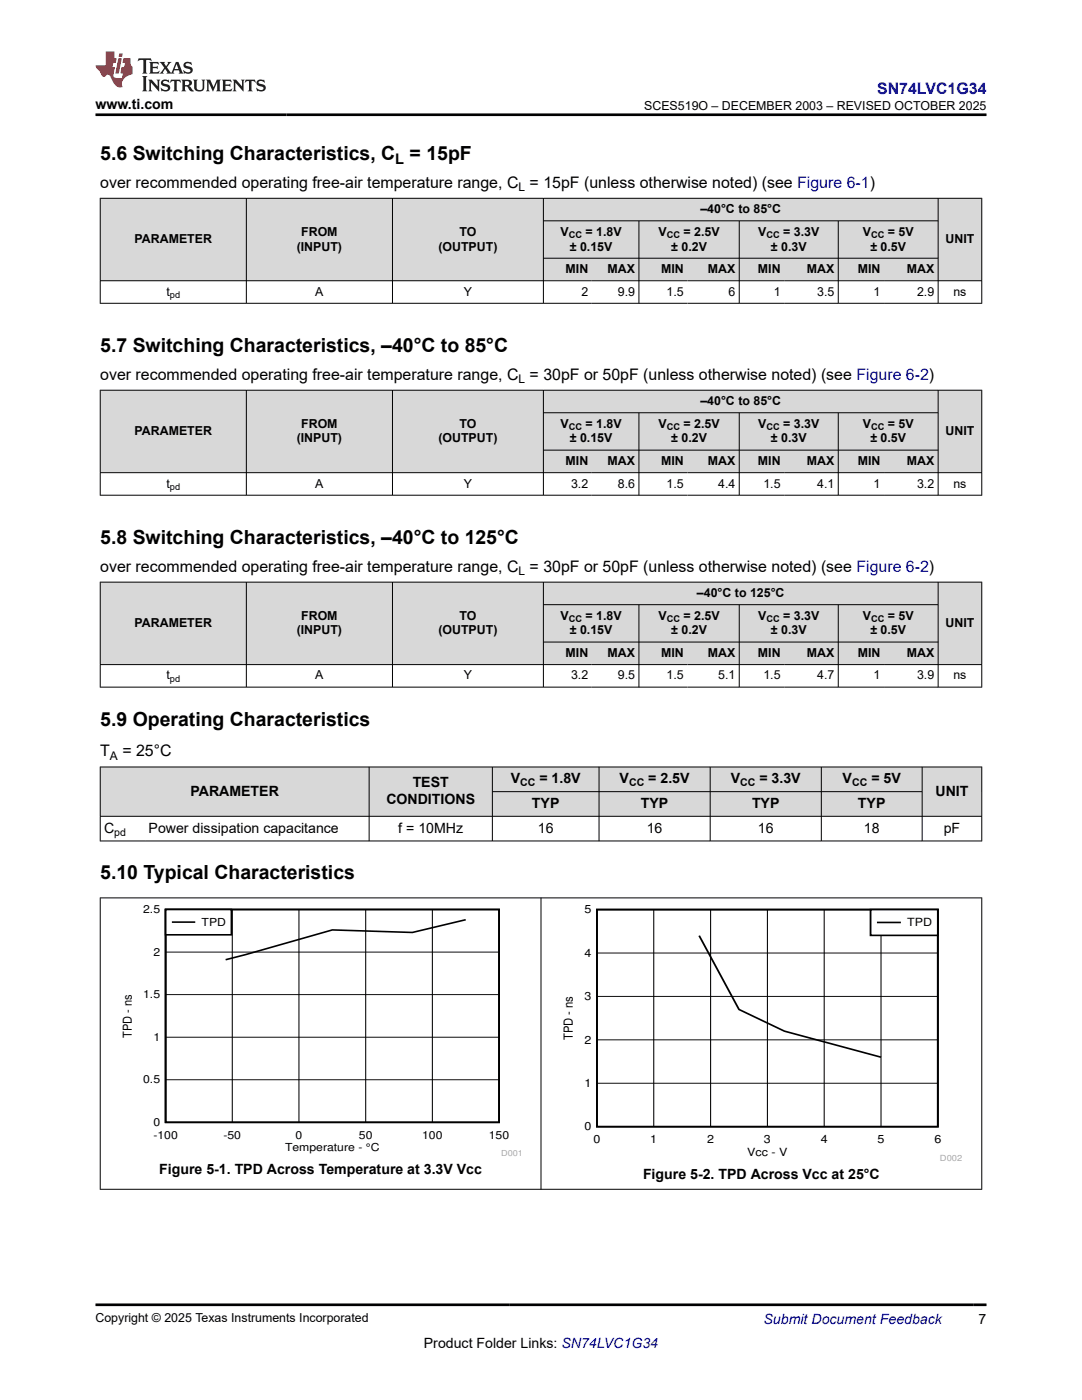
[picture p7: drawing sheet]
<svg xmlns="http://www.w3.org/2000/svg" width="216mm" height="279mm" viewBox="0 0 216 279" stroke-linecap="round" stroke-linejoin="round" font-family="sans-serif">
<g fill="#d8d8d8">
<path d="M20 39.6h175.9v4.5h-175.9z" fill-rule="evenodd"/>
<path d="M20.1 39.6h29v16.4h-29z" fill-rule="evenodd"/>
<path d="M49.2 39.6h29.1v16.4h-29.1z" fill-rule="evenodd"/>
<path d="M78.4 39.6h30v16.4h-30z" fill-rule="evenodd"/>
<path d="M108.5 39.6h78.6v4.4h-78.6z" fill-rule="evenodd"/>
<path d="M187.3 39.6h8.5v16.4h-8.5z" fill-rule="evenodd"/>
<path d="M108.5 44.1h18.9v7.4h-18.9z" fill-rule="evenodd"/>
<path d="M127.6 44.1h19.8v7.4h-19.8z" fill-rule="evenodd"/>
<path d="M147.6 44.1h19.6v7.4h-19.6z" fill-rule="evenodd"/>
<path d="M167.3 44.1h19.8v7.4h-19.8z" fill-rule="evenodd"/>
<path d="M108.5 51.6h9.6v4.4h-9.6z" fill-rule="evenodd"/>
<path d="M118.1 51.6h9.3v4.4h-9.3z" fill-rule="evenodd"/>
<path d="M127.6 51.6h9.6v4.4h-9.6z" fill-rule="evenodd"/>
<path d="M137.2 51.6h10.2v4.4h-10.2z" fill-rule="evenodd"/>
<path d="M147.6 51.6h8.9v4.4h-8.9z" fill-rule="evenodd"/>
<path d="M156.5 51.6h10.7v4.4h-10.7z" fill-rule="evenodd"/>
<path d="M167.3 51.6h9.1v4.4h-9.1z" fill-rule="evenodd"/>
<path d="M176.4 51.6h10.7v4.4h-10.7z" fill-rule="evenodd"/>
</g>
<g fill="none" stroke="#000" stroke-width=".2">
<path d="M19.9 39.6h176.1M20 39.5v21.1M49.2 39.5v21.1M78.3 39.5v21.1M108.4 39.5v21.1M187.2 39.5v21.1M195.9 39.5v21.1M19.9 56h176.1M108.4 44.1h78.9M108.4 51.5h78.9M127.5 44.1v16.5M147.5 44.1v16.5"/>
<path d="M167.3 44.1v16.5M19.9 60.5h176.1"/>
</g>
<g fill="#d8d8d8">
<path d="M20 77.9h175.9v4.5h-175.9z" fill-rule="evenodd"/>
<path d="M20.1 77.9h29v16.4h-29z" fill-rule="evenodd"/>
<path d="M49.2 77.9h29.1v16.4h-29.1z" fill-rule="evenodd"/>
<path d="M78.4 77.9h30v16.4h-30z" fill-rule="evenodd"/>
<path d="M108.5 77.9h78.6v4.4h-78.6z" fill-rule="evenodd"/>
<path d="M187.3 77.9h8.5v16.4h-8.5z" fill-rule="evenodd"/>
<path d="M108.5 82.4h18.9v7.4h-18.9z" fill-rule="evenodd"/>
<path d="M127.6 82.4h19.8v7.4h-19.8z" fill-rule="evenodd"/>
<path d="M147.6 82.4h19.6v7.4h-19.6z" fill-rule="evenodd"/>
<path d="M167.3 82.4h19.8v7.4h-19.8z" fill-rule="evenodd"/>
<path d="M108.5 89.9h9.6v4.4h-9.6z" fill-rule="evenodd"/>
<path d="M118.1 89.9h9.3v4.4h-9.3z" fill-rule="evenodd"/>
<path d="M127.6 89.9h9.6v4.4h-9.6z" fill-rule="evenodd"/>
<path d="M137.2 89.9h10.2v4.4h-10.2z" fill-rule="evenodd"/>
<path d="M147.6 89.9h8.9v4.4h-8.9z" fill-rule="evenodd"/>
<path d="M156.5 89.9h10.7v4.4h-10.7z" fill-rule="evenodd"/>
<path d="M167.3 89.9h9.1v4.4h-9.1z" fill-rule="evenodd"/>
<path d="M176.4 89.9h10.7v4.4h-10.7z" fill-rule="evenodd"/>
</g>
<g fill="none" stroke="#000" stroke-width=".2">
<path d="M19.9 77.9h176.1M20 77.8v21.1M49.2 77.8v21.1M78.3 77.8v21.1M108.4 77.8v21.1M187.2 77.8v21.1M195.9 77.8v21.1M19.9 94.3h176.1M19.9 98.8h176.1M108.4 82.4h78.9M108.4 89.8h78.9M127.5 82.4v16.5"/>
<path d="M147.5 82.4v16.5M167.3 82.4v16.5"/>
</g>
<g fill="#d8d8d8">
<path d="M20 116.2h175.9v4.5h-175.9z" fill-rule="evenodd"/>
<path d="M20.1 116.2h29v16.4h-29z" fill-rule="evenodd"/>
<path d="M49.2 116.2h29.1v16.4h-29.1z" fill-rule="evenodd"/>
<path d="M78.4 116.2h30v16.4h-30z" fill-rule="evenodd"/>
<path d="M108.5 116.2h78.6v4.4h-78.6z" fill-rule="evenodd"/>
<path d="M187.3 116.2h8.5v16.4h-8.5z" fill-rule="evenodd"/>
<path d="M108.5 120.7h18.9v7.4h-18.9z" fill-rule="evenodd"/>
<path d="M127.6 120.7h19.8v7.4h-19.8z" fill-rule="evenodd"/>
<path d="M147.6 120.7h19.6v7.4h-19.6z" fill-rule="evenodd"/>
<path d="M167.3 120.7h19.8v7.4h-19.8z" fill-rule="evenodd"/>
<path d="M108.5 128.2h9.6v4.4h-9.6z" fill-rule="evenodd"/>
<path d="M118.1 128.2h9.3v4.4h-9.3z" fill-rule="evenodd"/>
<path d="M127.6 128.2h9.6v4.4h-9.6z" fill-rule="evenodd"/>
<path d="M137.2 128.2h10.2v4.4h-10.2z" fill-rule="evenodd"/>
<path d="M147.6 128.2h8.9v4.4h-8.9z" fill-rule="evenodd"/>
<path d="M156.5 128.2h10.7v4.4h-10.7z" fill-rule="evenodd"/>
<path d="M167.3 128.2h9.1v4.4h-9.1z" fill-rule="evenodd"/>
<path d="M176.4 128.2h10.7v4.4h-10.7z" fill-rule="evenodd"/>
</g>
<g fill="none" stroke="#000" stroke-width=".2">
<path d="M19.9 116.2h176.1M20 116.1v21.1M49.2 116.1v21.1M78.3 116.1v21.1M108.4 116.1v21.1M187.2 116.1v21.1M195.9 116.1v21.1M19.9 132.6h176.1M19.9 137.1h176.1M108.4 120.7h78.9M108.4 128.1h78.9M127.5 120.7v16.5"/>
<path d="M147.5 120.7v16.5M167.3 120.7v16.5"/>
</g>
<g fill="#d8d8d8">
<path d="M20 153.1h175.9v4.9h-175.9z" fill-rule="evenodd"/>
<path d="M20.1 153.1h53.5v9.8h-53.5z" fill-rule="evenodd"/>
<path d="M73.7 153.1h24.5v9.8h-24.5z" fill-rule="evenodd"/>
<path d="M98.3 153.1h21.2v4.8h-21.2z" fill-rule="evenodd"/>
<path d="M119.6 153.1h22v4.8h-22z" fill-rule="evenodd"/>
<path d="M141.8 153.1h22v4.8h-22z" fill-rule="evenodd"/>
<path d="M163.9 153.1h20v4.8h-20z" fill-rule="evenodd"/>
<path d="M184.1 153.1h11.7v9.8h-11.7z" fill-rule="evenodd"/>
<path d="M98.3 158.1h21.2v4.8h-21.2z" fill-rule="evenodd"/>
<path d="M119.6 158.1h22v4.8h-22z" fill-rule="evenodd"/>
<path d="M141.8 158.1h22v4.8h-22z" fill-rule="evenodd"/>
<path d="M163.9 158.1h20v4.8h-20z" fill-rule="evenodd"/>
</g>
<g fill="none" stroke="#000" stroke-width=".2">
<path d="M19.9 153.1h176.1M20 153v14.9M73.7 153v14.9M98.2 153v14.9M98.2 158h85.9M119.5 153v14.9M141.7 153v14.9M163.9 153v14.9M184 153v14.9M195.9 153v14.9M19.9 162.9h176.1M19.9 167.8h176.1"/>
<path d="M33 198.5h66.6M33 190h66.6M46.3 181.5v42.5M59.7 181.5v42.5M73 181.5v42.5M86.3 181.5v42.5M33 215.5h66.6M33 207h66.6"/>
</g>
<path d="M33 181.5h66.6v42.5h-66.6zM92.9 183.6l-10.6 2.5-16-.5-21.3 5.9" fill="none" stroke="#000" stroke-width=".34"/>
<path d="M33 181.5h13.2v5.1h-13.2z" fill-rule="evenodd" fill="#fff"/>
<path d="M33 181.5h13.2v5.1h-13.2zM34.5 184h4.3" fill="none" stroke="#000" stroke-width=".34"/>
<path d="M119.1 181.5h68v43.4h-68zM139.5 186.7l8 14.8 9 4.3 19.3 5.2" fill="none" stroke="#000" stroke-width=".35"/>
<path d="M119.1 198.9h68M119.1 190.2h68M130.4 181.5v43.4M141.8 181.5v43.4M153.1 181.5v43.4M164.5 181.5v43.4M175.8 181.5v43.4M119.1 216.2h68M119.1 207.5h68" fill="none" stroke="#000" stroke-width=".2"/>
<path d="M173.7 181.5h13.4v5.2h-13.4z" fill-rule="evenodd" fill="#fff"/>
<path d="M173.7 181.5h13.4v5.2h-13.4zM175.2 184.1h4.4" fill="none" stroke="#000" stroke-width=".35"/>
<path d="M19.9 179.2h176.1M20 179.1v58.3M108 179.1v58.3M195.9 179.1v58.3M19.9 237.3h176.1" fill="none" stroke="#000" stroke-width=".2"/>
<path d="M27.7 11.6l-.2 .6 .5-.2h.6v.1v2.2l-.2 .4h1l-.2-.4v-2.2v-.1h.5l.5 .2-.1-.6zM29.8 12.4l.2 .3v1.6l-.2 .4h1.9l.1-.6a1.08 1.08 0 0 1-1.3 .2v-.7h.6l.4 .2v-.7l-.4 .2h-.6v-.5l.2-.2a1 1 0 0 1 1 .3l-.1-.5zM31.8 12.4l1 1.1-1 1.2h.9l-.2-.2 .4-.8 .5 .8-.2 .2h1.6l-.2-.2 .1-.5h1l.1 .5-.1 .2h.9l-.2-.4-.8-1.9h-.5l-1 2.1-.8-1.1 .9-1h-.8l.2 .2-.5 .6-.3-.6 .1-.2zM35.2 12.8l.4 1h-.8zM36.8 12.5a.65 .65 0 0 0-.2 .7 .65 .65 0 0 0 .6 .5l.7 .1 .1 .3a.79 .79 0 0 1-.7 .4 .79 .79 0 0 1-.7-.5l.1 .7 .2-.1a.93 .93 0 0 0 1.1 0 .93 .93 0 0 0 .4-.9 1.46 1.46 0 0 0-1.2-.6l-.1-.3a1.09 1.09 0 0 1 1.2 .2l-.2-.6-.1 .1-.6-.2zM28.4 15.2l.2 .4v2.2l-.2 .4h1l-.2-.4v-2.2l.2-.4zM29.6 15.9l.2 .4v1.5l-.2 .4h.8l-.3-.4v-1.3l1.7 1.8v-2l.2-.4h-.8l.2 .2 .1 1.1-1.2-1.3zM32.3 16a.65 .65 0 0 0-.2 .8 .65 .65 0 0 0 .7 .4l.6 .2 .1 .2a.79 .79 0 0 1-.7 .4 .79 .79 0 0 1-.7-.5l.1 .7 .2-.1a.93 .93 0 0 0 1.1 .1 .93 .93 0 0 0 .4-1 1.46 1.46 0 0 0-1.2-.5l-.1-.4a1.09 1.09 0 0 1 1.2 .2l-.2-.6-.1 .1-.6-.1zM34.1 15.9l-.1 .6a.63 .63 0 0 1 .7-.3l.1 1.6-.3 .4h1l-.2-.4v-1.6a.66 .66 0 0 1 .8 .3l-.1-.6zM36.2 15.9l.2 .4v1.5l-.2 .4h.9l-.2-.2v-.7h.5l.1 .2a.79 .79 0 0 0 1.2 .6l-1-.9a.61 .61 0 0 0 .6-.6 .61 .61 0 0 0-.5-.7zM36.9 16.2h.2a.47 .47 0 0 1 .5 .1 .47 .47 0 0 1 .1 .5l-.2 .1-.6 .1zM38.5 15.9l.2 .2a2.27 2.27 0 0 0 .4 2 1.04 1.04 0 0 0 1.7-.7v-1.3l.2-.2h-.8l.2 .4v1.1a.6 .6 0 0 1-.6 .6 .6 .6 0 0 1-.6-.6v-1.1l.3-.4zM41.1 15.9l.2 .4v1.5l-.2 .4h.7l-.2-.4v-1.4l.9 1.9 .8-1.9v1.4l-.2 .4h1l-.3-.4v-1.5l.3-.4h-.8l-.7 1.5-.7-1.5zM44.3 15.9l.2 .4v1.5l-.2 .4h1.9l.1-.6a1.09 1.09 0 0 1-1.3 .2v-.7h.6l.4 .2v-.6l-.4 .2h-.6v-.6l.2-.1a1.01 1.01 0 0 1 1 .3l-.1-.6zM46.4 15.9l.3 .4v1.5l-.3 .4h.8l-.2-.4v-1.3l1.6 1.8v-2l.2-.4h-.7l.2 .2v1.1l-1.2-1.3zM49 15.9l-.1 .6a.63 .63 0 0 1 .8-.3v1.6l-.3 .4h1l-.2-.4v-1.6a.66 .66 0 0 1 .8 .3l-.1-.6zM51.4 16a.65 .65 0 0 0-.2 .8 .65 .65 0 0 0 .6 .4l.6 .2 .2 .2a.79 .79 0 0 1-.8 .4 .79 .79 0 0 1-.6-.5l.1 .7 .2-.1a.93 .93 0 0 0 1 .1 .93 .93 0 0 0 .5-1 1.46 1.46 0 0 0-1.3-.5l-.1-.4a1.09 1.09 0 0 1 1.3 .2l-.2-.6-.2 .1-.5-.1z" fill="#231f20"/>
<path d="M21.1 10.3v2.7h-2v.4l.9 1a.95 .95 0 0 0 .9 .9 .59 .59 0 0 1 .6-.4 .59 .59 0 0 1 .5 .3l.4 .8a1.59 1.59 0 0 0 2.1 1.4 1.61 1.61 0 0 1 1-2.3l1-.3-.1-1.5a1.59 1.59 0 0 1-.4-1.7h-1.4l-.2 .9h.5l-.1 .9h-.5l-.2 .9v.3l.4 .1-.2 .9h-.6a.73 .73 0 0 1-1.1-.7l.3-1.5h-.5l.2-.9h.5l.2-.9h-.5v-1.3zM23.6 11.6l-.6 3.1h.7l.6-3.1zM23.8 10.7l-.1 .6h.7l.1-.6z" fill="#ed1c24"/>
<path d="M19.1 22.9h177.8M19.1 260.4h177.8" fill="none" stroke="#000" stroke-width=".53"/>
<g font-size="3.9">
<text x="20" y="32">5.6 Switching Characteristics, C</text>
<text x="81.7" y="32">= 15pF</text>
<text x="20" y="70.3">5.7 Switching Characteristics, –40°C to 85°C</text>
<text x="20" y="108.6">5.8 Switching Characteristics, –40°C to 125°C</text>
<text x="20" y="144.8">5.9 Operating Characteristics</text>
<text x="20" y="175.5">5.10 Typical Characteristics</text>
</g>
<text font-size="3.2" fill="#00f" x="175" y="18.7">SN74LVC1G34</text>
<g font-size="3.2">
<text x="20" y="37.5">over recommended operating free-air temperature range, C = 15pF (unless otherwise noted) (see Figure 6-1)</text>
<text x="20" y="75.8">over recommended operating free-air temperature range, C = 30pF or 50pF (unless otherwise noted) (see Figure 6-2)</text>
<text x="20" y="114.1">over recommended operating free-air temperature range, C = 30pF or 50pF (unless otherwise noted) (see Figure 6-2)</text>
<text x="20" y="151">T</text>
<text x="24.4" y="151">= 25°C</text>
</g>
<text font-size="2.9" x="78.9" y="32.8">L</text>
<g font-size="2.8">
<text x="19.1" y="21.8">www.ti.com</text>
<text x="38" y="158.8">PARAMETER</text>
<text x="77.1" y="160.5">CONDITIONS</text>
<text x="82.3" y="157.1">TEST</text>
<text x="101.9" y="156.3">V</text>
<text x="106.1" y="161.3">TYP</text>
<text x="107.6" y="156.3">= 1.8V</text>
<text x="123.6" y="156.3">V</text>
<text x="127.9" y="161.3">TYP</text>
<text x="129.4" y="156.3">= 2.5V</text>
<text x="145.8" y="156.3">V</text>
<text x="150.1" y="161.3">TYP</text>
<text x="151.5" y="156.3">= 3.3V</text>
<text x="168.1" y="156.3">V</text>
<text x="171.2" y="161.3">TYP</text>
<text x="173.9" y="156.3">= 5V</text>
<text x="186.7" y="158.8">UNIT</text>
<text x="20.8" y="166.2">C</text>
<text x="29.6" y="166.2">Power dissipation capacitance</text>
<text x="79.5" y="166.2">f = 10MHz</text>
<text x="107.3" y="166.2">16</text>
<text x="129" y="166.2">16</text>
<text x="151.2" y="166.2">16</text>
<text x="172.4" y="166.2">18</text>
<text x="188.3" y="166.2">pF</text>
<text x="31.8" y="234.3">Figure 5-1. TPD Across Temperature at 3.3V Vcc</text>
<text x="128.3" y="235.3">Figure 5-2. TPD Across Vcc at 25°C</text>
<text x="84.6" y="269">Product Folder Links: SN74LVC1G34</text>
<text x="195.3" y="264.2">7</text>
</g>
<text font-size="2.8" fill="#00f" x="152.4" y="264.2">Submit Document Feedback</text>
<g font-size="2.5">
<text x="128.5" y="21.9">SCES519O – DECEMBER 2003 – REVISED OCTOBER 2025</text>
<text x="60.1" y="47">FROM</text>
<text x="91.7" y="47">TO</text>
<text x="111.9" y="47">V</text>
<text x="116.9" y="47">= 1.8V</text>
<text x="131.4" y="47">V</text>
<text x="136.4" y="47">= 2.5V</text>
<text x="139.8" y="42.5">–40°C to 85°C</text>
<text x="151.3" y="47">V</text>
<text x="156.3" y="47">= 3.3V</text>
<text x="172.2" y="47">V</text>
<text x="177.2" y="47">= 5V</text>
<text x="26.9" y="48.5">PARAMETER</text>
<text x="59.2" y="50">(INPUT)</text>
<text x="87.5" y="50">(OUTPUT)</text>
<text x="113.7" y="50">± 0.15V</text>
<text x="133.9" y="50">± 0.2V</text>
<text x="153.8" y="50">± 0.3V</text>
<text x="173.7" y="50">± 0.5V</text>
<text x="188.7" y="48.5">UNIT</text>
<text x="33.2" y="59">t</text>
<text x="62.9" y="59">A</text>
<text x="92.5" y="59">Y</text>
<text x="112.9" y="54.5">MIN</text>
<text x="116" y="59">2</text>
<text x="121.2" y="54.5">MAX</text>
<text x="123.3" y="59">9.9</text>
<text x="131.9" y="54.5">MIN</text>
<text x="133" y="59">1.5</text>
<text x="141.3" y="54.5">MAX</text>
<text x="145.4" y="59">6</text>
<text x="151.2" y="54.5">MIN</text>
<text x="154.4" y="59">1</text>
<text x="161" y="54.5">MAX</text>
<text x="163.1" y="59">3.5</text>
<text x="171.2" y="54.5">MIN</text>
<text x="174.3" y="59">1</text>
<text x="180.9" y="54.5">MAX</text>
<text x="183" y="59">2.9</text>
<text x="190.2" y="59">ns</text>
<text x="139.8" y="80.8">–40°C to 85°C</text>
<text x="26.9" y="86.8">PARAMETER</text>
<text x="59.2" y="88.3">(INPUT)</text>
<text x="60.1" y="85.3">FROM</text>
<text x="87.5" y="88.3">(OUTPUT)</text>
<text x="91.7" y="85.3">TO</text>
<text x="111.9" y="85.3">V</text>
<text x="113.7" y="88.3">± 0.15V</text>
<text x="116.9" y="85.3">= 1.8V</text>
<text x="131.4" y="85.3">V</text>
<text x="133.9" y="88.3">± 0.2V</text>
<text x="136.4" y="85.3">= 2.5V</text>
<text x="151.3" y="85.3">V</text>
<text x="153.8" y="88.3">± 0.3V</text>
<text x="156.3" y="85.3">= 3.3V</text>
<text x="172.2" y="85.3">V</text>
<text x="173.7" y="88.3">± 0.5V</text>
<text x="177.2" y="85.3">= 5V</text>
<text x="188.7" y="86.8">UNIT</text>
<text x="112.9" y="92.8">MIN</text>
<text x="121.2" y="92.8">MAX</text>
<text x="131.9" y="92.8">MIN</text>
<text x="141.3" y="92.8">MAX</text>
<text x="151.2" y="92.8">MIN</text>
<text x="161" y="92.8">MAX</text>
<text x="171.2" y="92.8">MIN</text>
<text x="180.9" y="92.8">MAX</text>
<text x="33.2" y="97.3">t</text>
<text x="62.9" y="97.3">A</text>
<text x="92.5" y="97.3">Y</text>
<text x="114" y="97.3">3.2</text>
<text x="123.3" y="97.3">8.6</text>
<text x="133" y="97.3">1.5</text>
<text x="143.3" y="97.3">4.4</text>
<text x="152.3" y="97.3">1.5</text>
<text x="163.1" y="97.3">4.1</text>
<text x="174.3" y="97.3">1</text>
<text x="183" y="97.3">3.2</text>
<text x="190.2" y="97.3">ns</text>
<text x="139.1" y="119.1">–40°C to 125°C</text>
<text x="26.9" y="125.1">PARAMETER</text>
<text x="60.1" y="123.6">FROM</text>
<text x="91.7" y="123.6">TO</text>
<text x="111.9" y="123.6">V</text>
<text x="116.9" y="123.6">= 1.8V</text>
<text x="131.4" y="123.6">V</text>
<text x="136.4" y="123.6">= 2.5V</text>
<text x="151.3" y="123.6">V</text>
<text x="156.3" y="123.6">= 3.3V</text>
<text x="172.2" y="123.6">V</text>
<text x="177.2" y="123.6">= 5V</text>
<text x="188.7" y="125.1">UNIT</text>
<text x="59.2" y="126.6">(INPUT)</text>
<text x="87.5" y="126.6">(OUTPUT)</text>
<text x="112.9" y="131.1">MIN</text>
<text x="113.7" y="126.6">± 0.15V</text>
<text x="121.2" y="131.1">MAX</text>
<text x="131.9" y="131.1">MIN</text>
<text x="133.9" y="126.6">± 0.2V</text>
<text x="141.3" y="131.1">MAX</text>
<text x="151.2" y="131.1">MIN</text>
<text x="153.8" y="126.6">± 0.3V</text>
<text x="161" y="131.1">MAX</text>
<text x="171.2" y="131.1">MIN</text>
<text x="173.7" y="126.6">± 0.5V</text>
<text x="180.9" y="131.1">MAX</text>
<text x="33.2" y="135.6">t</text>
<text x="62.9" y="135.6">A</text>
<text x="92.5" y="135.6">Y</text>
<text x="114" y="135.6">3.2</text>
<text x="123.3" y="135.6">9.5</text>
<text x="133" y="135.6">1.5</text>
<text x="143.3" y="135.6">5.1</text>
<text x="152.3" y="135.6">1.5</text>
<text x="163.1" y="135.6">4.7</text>
<text x="174.3" y="135.6">1</text>
<text x="183" y="135.6">3.9</text>
<text x="190.2" y="135.6">ns</text>
<text x="114.3" y="207.6" transform="rotate(-90 114.3 207.6)">TPD - ns</text>
<text x="19.1" y="263.9">Copyright © 2025 Texas Instruments Incorporated</text>
</g>
<g font-size="2.4">
<text x="103.5" y="38.1">L</text>
<text x="103.5" y="76.4">L</text>
<text x="103.5" y="114.7">L</text>
<text x="21.9" y="151.6">A</text>
<text x="26.3" y="207.1" transform="rotate(-90 26.3 207.1)">TPD - ns</text>
</g>
<g font-size="2.2">
<text x="28.6" y="182.2">2.5</text>
<text x="40.2" y="184.8">TPD</text>
<text x="116.6" y="182.3">5</text>
<text x="181" y="184.9">TPD</text>
<text x="30.6" y="190.7">2</text>
<text x="116.6" y="190.9">4</text>
<text x="28.6" y="199.2">1.5</text>
<text x="116.6" y="199.6">3</text>
<text x="30.6" y="207.7">1</text>
<text x="116.6" y="208.3">2</text>
<text x="28.6" y="216.2">0.5</text>
<text x="116.6" y="216.9">1</text>
<text x="30.6" y="227.2">-100</text>
<text x="30.6" y="224.7">0</text>
<text x="44.6" y="227.2">-50</text>
<text x="59" y="227.2">0</text>
<text x="71.6" y="227.2">50</text>
<text x="84.2" y="227.2">100</text>
<text x="97.5" y="227.2">150</text>
<text x="116.6" y="225.6">0</text>
<text x="56.9" y="229.7">Temperature - °C</text>
<text x="118.4" y="228.2">0</text>
<text x="129.8" y="228.2">1</text>
<text x="141.1" y="228.2">2</text>
<text x="149.1" y="230.7">Vcc - V</text>
<text x="152.4" y="228.2">3</text>
<text x="163.8" y="228.2">4</text>
<text x="175.1" y="228.2">5</text>
<text x="186.5" y="228.2">6</text>
</g>
<g font-size="2.1">
<text x="103.8" y="156.9">CC</text>
<text x="125.5" y="156.9">CC</text>
<text x="147.7" y="156.9">CC</text>
<text x="170" y="156.9">CC</text>
<text x="22.8" y="166.8">pd</text>
</g>
<g font-size="1.9">
<text x="113.5" y="47.5">CC</text>
<text x="133" y="47.5">CC</text>
<text x="152.9" y="47.5">CC</text>
<text x="173.8" y="47.5">CC</text>
<text x="33.9" y="59.5">pd</text>
<text x="113.5" y="85.8">CC</text>
<text x="133" y="85.8">CC</text>
<text x="152.9" y="85.8">CC</text>
<text x="173.8" y="85.8">CC</text>
<text x="33.9" y="97.8">pd</text>
<text x="113.5" y="124.1">CC</text>
<text x="133" y="124.1">CC</text>
<text x="152.9" y="124.1">CC</text>
<text x="173.8" y="124.1">CC</text>
<text x="33.9" y="136.1">pd</text>
</g>
<text font-size="1.7" fill="#a8a8a8" x="187.6" y="231.7">D002</text>
<text font-size="1.6" fill="#a8a8a8" x="100" y="230.7">D001</text>
</svg>
